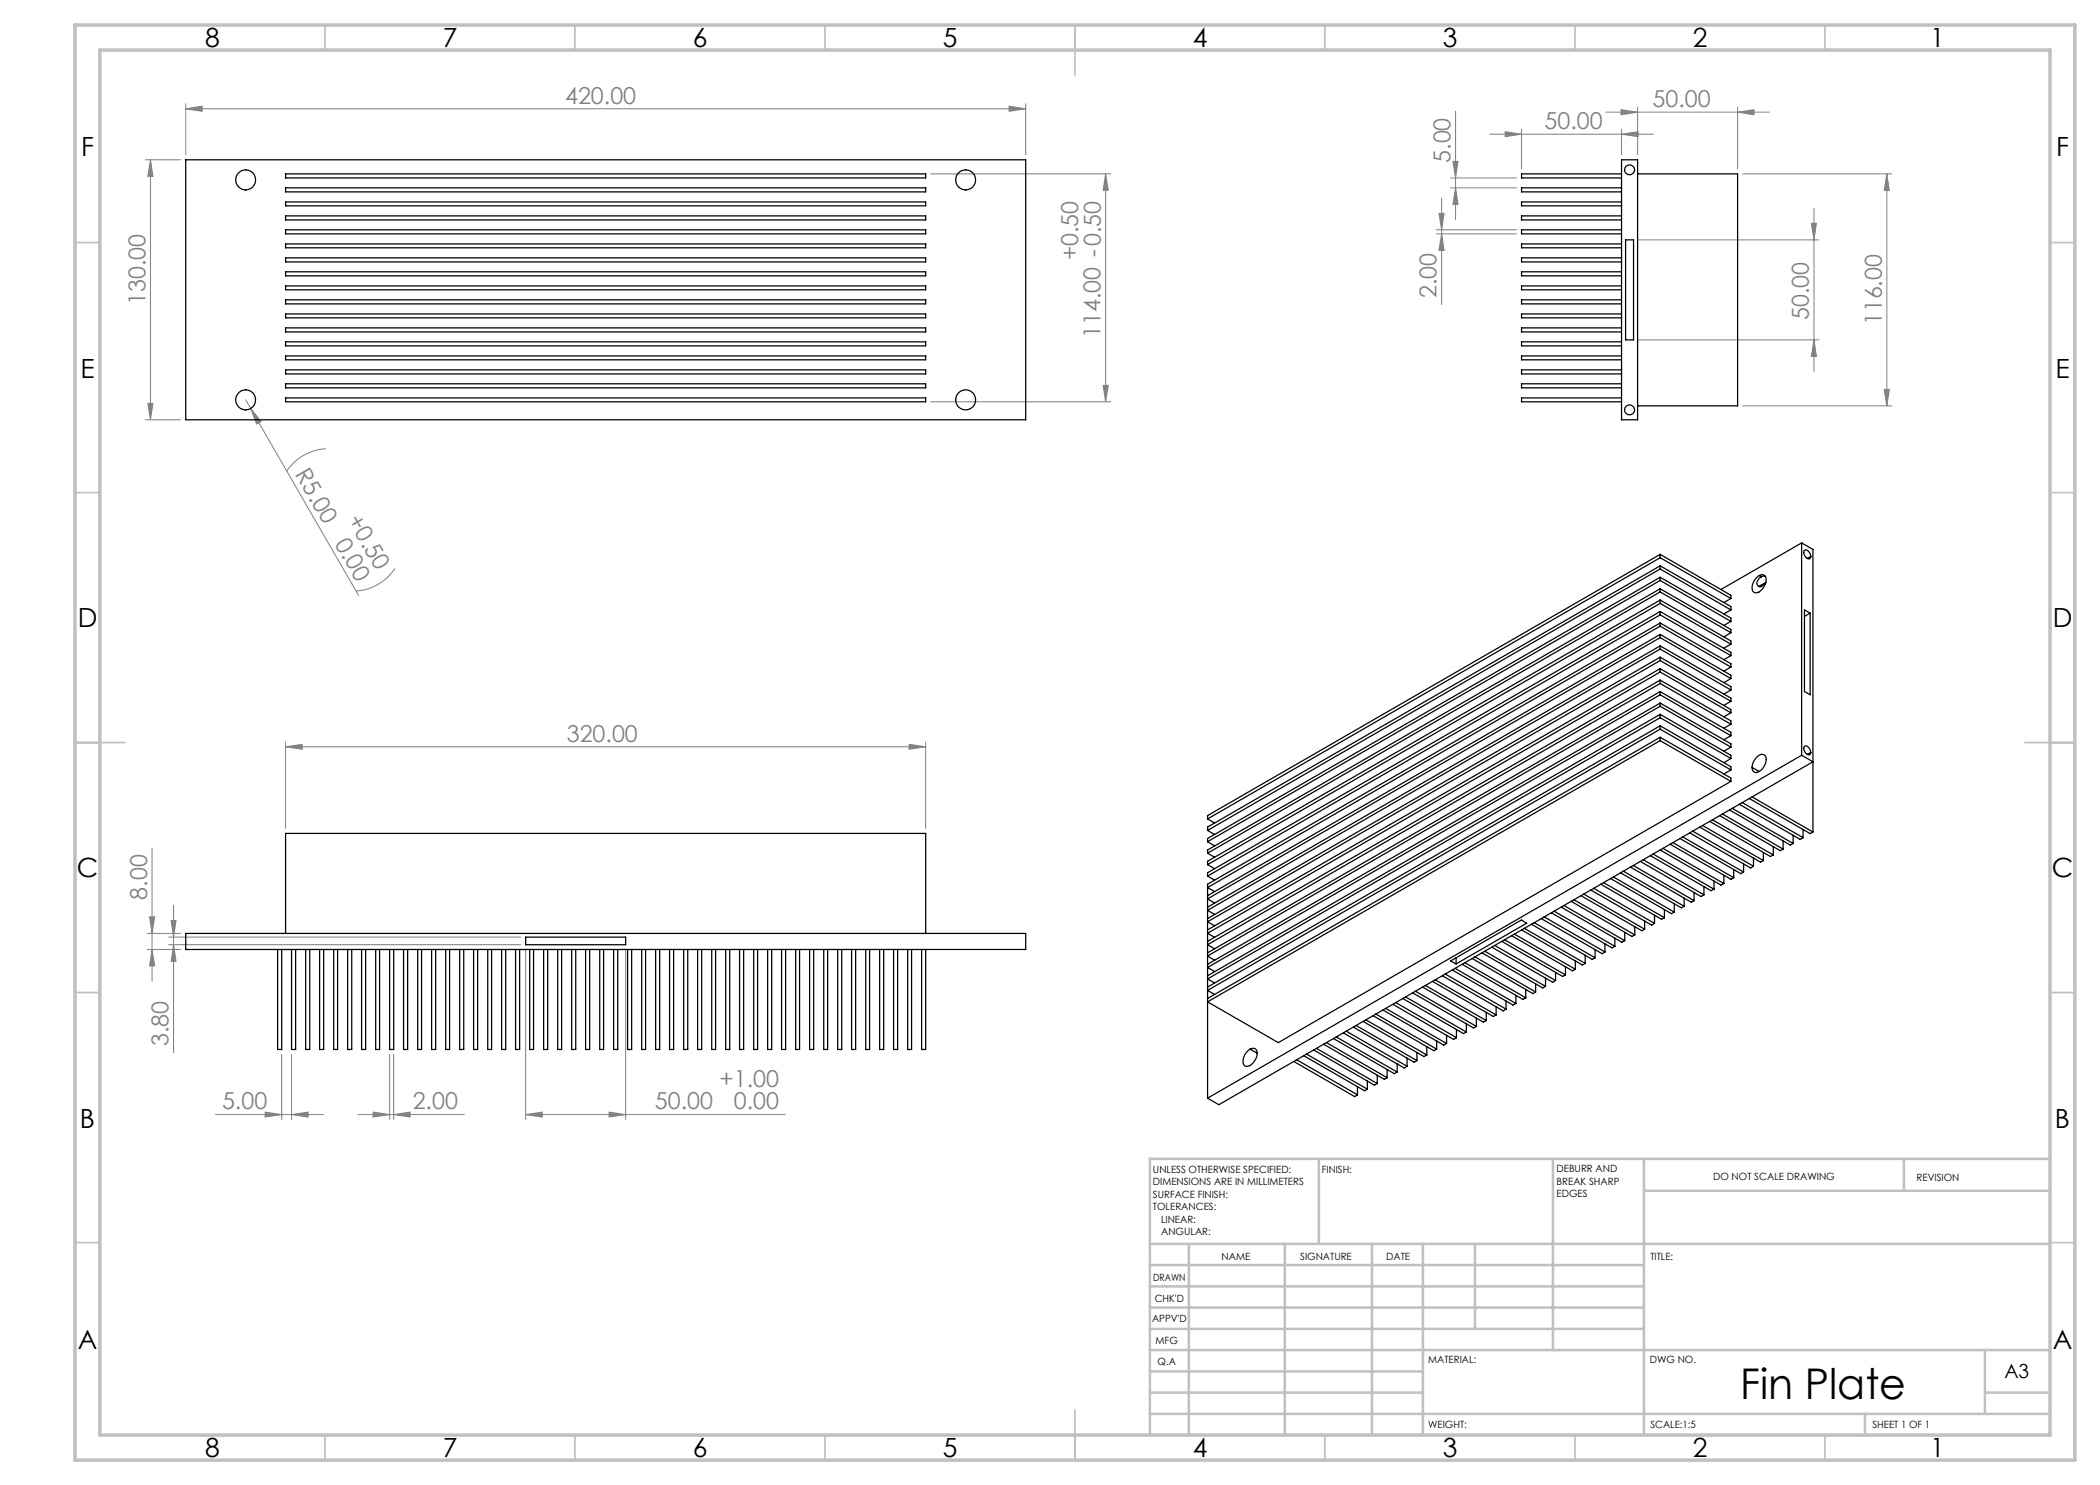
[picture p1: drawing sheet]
<svg xmlns="http://www.w3.org/2000/svg" width="420mm" height="297mm" viewBox="0 0 420 297" stroke-linecap="round" stroke-linejoin="round" font-family="sans-serif">
<g fill="none" stroke="#808080" stroke-width=".2">
<path d="M29.1 32h7M30.1 32v52M30.1 32l.5 3.3h-1zM37.1 21.8l3.3-.6v1.1zM37.1 20.7v10.3M37.1 21.8h168M186.1 34.8h36M201.8 21.2l3.3 .6-3.3 .5zM205.1 20.7v10.3M221.1 34.8v45.6M221.1 34.8l.6 3.3h-1.1zM288.3 39.6v21.3"/>
<path d="M290.1 35.6h13.2M290.1 37.6h13.2M290.6 32.3h1l-.5 3.3zM291.1 37.6l.5 3.3h-1zM291.1 22.3v21.6M298 26.8h32.7M301 26.3l3.3 .5-3.3 .5zM304.3 25.9v7.9M321.2 22.4h32.7M324.2 21.9l3.3 .5-3.3 .6zM324.3 26.8l3.3-.5v1zM324.3 25.9v5.1"/>
<path d="M327.5 21.4v9.6M347.5 22.4l3.3-.5v1.1zM347.5 21.4v12.4M348.5 34.8h29.9M377.4 34.8v46.4M377.4 34.8l.5 3.3h-1.1zM287.3 46.8h16M287.3 46h16M287.8 42.7h1l-.5 3.3zM288.3 46.8l.5 3.3h-1zM327.7 48h36.1M362.3 44.7h1l-.5 3.3z"/>
<path d="M362.8 41.6v32.7M49.1 80l1 1.7M220.6 77.1h1.1l-.6 3.3zM327.7 68h36.1M362.8 68l.5 3.3h-1zM376.8 77.9h1.1l-.5 3.3zM29.1 84h7M29.6 80.7h1l-.5 3.3zM50.1 81.7l2.1 2.6-.9 .5zM50.1 81.7l21.6 37.4M65.2 89.7a10.2 10.2 0 0 0-7.9 4.6M186.1 80.4h36"/>
<path d="M348.5 81.2h29.9M79 113.7a10.2 10.2 0 0 1-7.8 4.5M57.1 149.4l3.3-.5v1zM57.1 148.4v17.3M57.1 149.4h128M181.8 148.9l3.3 .5-3.3 .5zM185.1 148.4v17.3M30.4 169.6v26.6M29.4 186.7h6.7M29.4 189.9h6.7M29.9 183.4h1l-.5 3.3zM30.4 189.9l.5 3.3h-1z"/>
<path d="M33.7 187.4h70.4M33.7 188.9h70.4M34.2 184.1h1l-.5 3.3zM34.7 181.1v29.4M34.7 188.9l.5 3.4h-1zM105.1 189.9v34M125.1 189.9v34M56.3 210.9v13M58.3 210.9v13M77.9 210.9v13M78.7 210.9v13M43.1 222.9h21.6"/>
<path d="M53 222.4l3.3 .5-3.3 .5zM58.3 222.9l3.3-.5v1zM71.6 222.9h21.3M74.6 222.4l3.3 .5-3.3 .5zM78.7 222.9l3.3-.5v1zM105.1 222.9l3.3-.5v1zM105.1 222.9h52M121.8 222.4l3.3 .5-3.3 .5z"/>
</g>
<g fill="none" stroke="#c0c0c0" stroke-width=".35">
<path d="M65 5v5M115 5v5M165 5v5M215 5v10M265 5v5M315 5v5M365 5v5M15 48.5h5M410 48.5h5M15 98.5h5M410 98.5h5M15 148.5h10"/>
<path d="M405 148.5h10M15 198.5h5M410 198.5h5M15 248.5h5M410 248.5h5M65 287v5M115 287v5M165 287v5M215 282v10M265 287v5M315 287v5M365 287v5"/>
</g>
<g fill="none" stroke="#c0c0c0" stroke-width=".5">
<path d="M263.8 231.8v17M310.6 231.8v38.2M328.8 231.8v55.2M328.8 238.2h81.2M380.8 231.8v6.4M410 231.8h-180v55.2M230 248.8h180M230 257.3h98.8M230 253h98.8M237.8 248.8v38.2M257 248.8v38.2M274.4 248.8v38.2"/>
<path d="M284.6 248.8v38.2M295 248.8v17M230 265.8h98.8M230 261.5h98.8M230 278.5h54.6M230 274.3h54.6M230 270h180M397 278.5h13M397 270v12.8M230 282.8h180M373 282.8v4.2"/>
</g>
<path d="M15 5h400v287h-400zM20 10h390v277h-390z" fill="none" stroke="#c0c0c0" stroke-width=".7"/>
<g fill="#808080">
<path d="M50.1 81.7l2.1 2.6-.9 .5z"/>
<path d="M347.5 22.4l3.3-.5v1.1zM324.2 21.9l3.3 .5-3.3 .6zM324.3 26.8l3.3-.5v1zM301 26.3l3.3 .5-3.3 .5zM78.7 222.9l3.3-.5v1zM74.6 222.4l3.3 .5-3.3 .5z"/>
<path d="M37.1 21.8l3.3-.6v1.1zM201.8 21.2l3.3 .6-3.3 .5zM57.1 149.4l3.3-.5v1zM181.8 148.9l3.3 .5-3.3 .5zM53 222.4l3.3 .5-3.3 .5zM58.3 222.9l3.3-.5v1zM105.1 222.9l3.3-.5v1zM121.8 222.4l3.3 .5-3.3 .5z"/>
<path d="M29.6 80.7h1l-.5 3.3zM30.1 32l.5 3.3h-1zM288.3 46.8l.5 3.3h-1zM287.8 42.7h1l-.5 3.3z"/>
<path d="M221.1 34.8l.6 3.3h-1.1zM220.6 77.1h1.1l-.6 3.3zM377.4 34.8l.5 3.3h-1.1zM376.8 77.9h1.1l-.5 3.3zM290.6 32.3h1l-.5 3.3zM291.1 37.6l.5 3.3h-1zM362.3 44.7h1l-.5 3.3zM362.8 68l.5 3.3h-1zM29.9 183.4h1l-.5 3.3zM30.4 189.9l.5 3.3h-1zM34.2 184.1h1l-.5 3.3zM34.7 188.9l.5 3.4h-1z"/>
</g>
<g fill="none" stroke="#000" stroke-width=".25">
<path d="M37.1 32h168v52h-168zM57.1 34.8h128v.8h-128zM57.1 37.6h128v.8h-128zM324.3 34.8h-20v.8h20M324.3 37.6h-20v.8h20M324.3 32h3.2v52h-3.2zM327.5 34.8h20v46.4h-20M57.1 46h128v.8h-128zM57.1 40.4h128v.8h-128zM57.1 43.2h128v.8h-128zM57.1 48.8h128v.8h-128zM57.1 51.6h128v.8h-128z"/>
<path d="M57.1 54.4h128v.8h-128zM57.1 57.2h128v.8h-128zM57.1 60h128v.8h-128zM324.3 46h-20v.8h20M324.3 40.4h-20v.8h20M324.3 43.2h-20v.8h20M324.3 54.4h-20v.8h20M324.3 57.2h-20v.8h20M324.3 60h-20v.8h20M324.3 48.8h-20v.8h20M324.3 51.6h-20v.8h20M325.1 48h1.6v20h-1.6z"/>
<path d="M57.1 62.8h128v.8h-128zM57.1 65.6h128v.8h-128zM57.1 68.4h128v.8h-128zM57.1 71.2h128v.8h-128zM57.1 74h128v.8h-128zM57.1 76.8h128v.8h-128zM57.1 79.6h128v.8h-128zM324.3 79.6h-20v.8h20M324.3 62.8h-20v.8h20M324.3 74h-20v.8h20M324.3 68.4h-20v.8h20M324.3 65.6h-20v.8h20"/>
<path d="M324.3 71.2h-20v.8h20M324.3 76.8h-20v.8h20M332 110.9l14.2 8.2v.6M332 113.2l14.2 8.1v.7M332 115.5l14.2 8.1v.7M332 117.8l14.2 8.1v.6M332 110.9l-90.5 52.2v.7M332 113.2l-90.5 52.2v.7M332 115.5l-90.5 52.2v.6M332 117.8l-90.5 52.2v.6M332 110.9v.6M332 113.2v.6"/>
<path d="M332 115.5v.6M332 117.8v.6M332 118.4l-90.5 52.2M332 118.4l14.2 8.1M332 116.1l-90.5 52.2M332 116.1l14.2 8.2M332 113.8l-90.5 52.3M332 113.8l14.2 8.2M332 111.5l-90.5 52.3M332 111.5l14.2 8.2M346.2 119.7l-1.4 .8M351.1 115.7a1.49 1.49 0 0 1 1.7-.7 1.89 1.89 0 0 1-.3 2.8 1.28 1.28 0 0 1-1.9 .5 2.39 2.39 0 0 1 .5-2.6z"/>
<path d="M351.8 115.1l.4 .3M352.2 115.4a1.14 1.14 0 0 0-.5 1.9 .84 .84 0 0 0 1-.3l.4-.4M353 115.2l-.8 .2M353.2 116.5l-1.5 .8M360.3 108.6l2.3 1.3v56.5M360.3 108.6v42.5M360.3 108.6l-16.1 9.3M360.8 110.2l.2-.2a1.15 1.15 0 0 1 .9 1.8 1.21 1.21 0 0 1-1.1-1.6zM362.2 111.3l-.7 .4M332 120l14.2 8.2v.6M332 122.3l14.2 8.2v.6M332 124.6l14.2 8.1v.7"/>
<path d="M332 126.9l14.2 8.1v.7M332 129.2l14.2 8.1v.7M332 131.4l14.2 8.2v.7M332 133.7l14.2 8.2v.7M332 136l14.2 8.2v.6M332 138.3l14.2 8.2v.6M332 120l-90.5 52.3v.6M332 122.3l-90.5 52.3v.6M332 124.6l-90.5 52.2v42.8M332 120v.7M332 122.3v.7M332 124.6v.6"/>
<path d="M332 126.9v.6M332 129.2v.6M332 131.4v.7M332 133.7v.7M332 136v.7M332 138.3v.7M332 138.3l-90.5 52.3M332 139l-90.5 52.2 1.4 .8M332 139l14.2 8.1M332 136.7l-90.5 52.2 1.4 .9M332 136.7l14.2 8.1M332 136l-90.5 52.3"/>
<path d="M332 134.4l14.2 8.2M332 133.7l-90.5 52.3M332 134.4l-90.5 52.3 1.4 .8M332 132.1l-90.5 52.3 1.4 .8M332 132.1l14.2 8.2M332 131.4l-90.5 52.3M332 129.8l-90.5 52.3 1.4 .8M332 129.8l14.2 8.2M332 129.2l-90.5 52.2M332 126.9l-90.5 52.2M332 127.5l-90.5 52.3 1.4 .8M332 127.5l14.2 8.2"/>
<path d="M332 125.2l-90.5 52.3 1.4 .8M332 125.2l14.2 8.2M332 123l-90.5 52.2M332 123l14.2 8.1M332 120.7l14.2 8.1M332 120.7l-90.5 52.2M346.2 135.7l-1.4 .8M346.2 131.1l-1.4 .8M346.2 126.5l-1.4 .9M346.2 122l-1.4 .8M346.2 124.3l-1.4 .8M346.2 128.8l-1.4 .8"/>
<path d="M346.2 133.4l-1.4 .8M346.2 138l-1.4 .8M360.9 122l1.1 .6v16.4l-1.1-.7zM362 122.6l-1.1 .7M332 140.6l14.2 8.2v.6M332 142.9l14.2 8.2v.6M332 145.2l14.2 8.1v.7M332 147.5l14.2 8.1v.7M332 148.1l-90.5 52.3 14.2 8.1 90.5-52.2M332 148.1l14.2 8.2M332 140.6v.6M332 142.9v.6"/>
<path d="M332 145.2v.6M332 147.5v.6M332 147.5l-90.5 52.2M332 145.2l-90.5 52.2M332 145.8l-90.5 52.3 1.4 .8M332 145.8l14.2 8.2M332 143.5l-90.5 52.3 1.4 .8M332 143.5l14.2 8.2M332 142.9l-90.5 52.3M332 141.2l14.2 8.2M332 141.2l-90.5 52.3 1.4 .8M332 140.6l-90.5 52.3"/>
<path d="M346.2 154l-1.4 .8M346.2 149.4l-1.4 .8M346.2 144.8l-1.4 .9M346.2 140.3l-1.4 .8M346.2 142.6l-1.4 .8M346.2 147.1l-1.4 .9M346.2 151.7l-1.4 .8M349.8 159.7l12.2 7 .6-.3M350.4 159.4l12.2 7M350.4 153.5l1.4 .8M351.5 151.3a1 1 0 0 1 1.3-.3 1 1 0 0 1 .4 1.3 2.69 2.69 0 0 1-2.1 2.2 1.24 1.24 0 0 1-.5-1.9zM360.3 151.1l2.3 1.3-118.8 68.5-2.3-1.3"/>
<path d="M360.3 151.1l-118.8 68.5M360.8 149.4l.2-.2a1.15 1.15 0 0 1 .9 1.8 1.21 1.21 0 0 1-1.1-1.6zM362.2 150.5l-.7 .4M241.5 175.2l1.4 .8M241.5 172.9l1.4 .8M241.5 170.6l1.4 .8M241.5 168.3l1.4 .9M241.5 166.1l1.4 .8M241.5 163.8l1.4 .8M314.8 179.9l12.2 7.1M316.2 179.1l12.2 7.1 .5-.4M316.8 178.8l12.1 7"/>
<path d="M318.2 178l12.1 7 .6-.3M318.7 177.7l12.2 7M320.1 176.8l12.2 7.1 .6-.4M320.7 176.5l12.2 7M322.1 175.7l12.2 7 .6-.3M322.7 175.4l12.2 7M324.1 174.6l12.2 7 .5-.3M324.7 174.2l12.1 7.1M326.1 173.4l12.1 7 .6-.3M326.7 173.1l12.1 7M328.1 172.3l12.1 7 .6-.3M328.6 171.9l12.2 7.1"/>
<path d="M330.1 171.1l12.1 7 .6-.3M330.6 170.8l12.2 7M332 170l12.2 7 .6-.3M332.6 169.7l12.2 7M334 168.8l12.2 7.1 .5-.4M334.6 168.5l12.1 7M336 167.7l12.2 7 .5-.3M336.5 167.4l12.2 7M336.8 179.6v1.7M338 166.6l12.1 7 .6-.4M338.5 166.2l12.2 7M338.8 178.5v1.6"/>
<path d="M339.9 165.4l12.2 7 .6-.3M340.5 165.1l12.2 7M340.8 177.3v1.7M341.9 164.3l12.2 7 .5-.3M342.5 164l12.1 7M342.8 176.2v1.6M343.9 163.1l12.2 7 .5-.3M344.5 162.8l12.1 7M344.8 175v1.7M345.9 162l12.2 7 .5-.3M346.5 161.7l12.1 7M346.7 173.9v1.6"/>
<path d="M347.9 160.9l12.1 7 .6-.4M348.4 160.5l12.2 7M348.7 172.8v1.6M350.7 171.6v1.6M352.7 170.5v1.6M354.6 169.3v1.7M356.6 168.2v1.6M358.6 167v1.7M360.6 165.9v1.6M37.1 186.7h168v3.2h-168zM55.5 189.9v20h.8v-20M57.1 186.7v-20h128v20"/>
<path d="M58.3 189.9v20h.8v-20M61.1 189.9v20h.8v-20M63.9 189.9v20h.8v-20M66.7 189.9v20h.8v-20M69.5 189.9v20h.8v-20M72.3 189.9v20h.8v-20M75.1 189.9v20h.8v-20M77.9 189.9v20h.8v-20M80.7 189.9v20h.8v-20M83.5 189.9v20h.8v-20M86.3 189.9v20h.8v-20M89.1 189.9v20h.8v-20"/>
<path d="M91.9 189.9v20h.8v-20M94.7 189.9v20h.8v-20M97.5 189.9v20h.8v-20M100.3 189.9v20h.8v-20M103.1 189.9v20h.8v-20M105.1 187.4h20v1.5h-20zM105.9 189.9v20h.8v-20M108.7 189.9v20h.8v-20M111.5 189.9v20h.8v-20M114.3 189.9v20h.8v-20M117.1 189.9v20h.8v-20M119.9 189.9v20h.8v-20"/>
<path d="M122.7 189.9v20h.8v-20M125.5 189.9v20h.8v-20M128.3 189.9v20h.8v-20M131.1 189.9v20h.8v-20M133.9 189.9v20h.8v-20M136.7 189.9v20h.8v-20M139.5 189.9v20h.8v-20M142.3 189.9v20h.8v-20M145.1 189.9v20h.8v-20M147.9 189.9v20h.8v-20M150.7 189.9v20h.8v-20M153.5 189.9v20h.8v-20"/>
<path d="M156.3 189.9v20h.8v-20M159.1 189.9v20h.8v-20M161.9 189.9v20h.8v-20M164.7 189.9v20h.8v-20M167.5 189.9v20h.8v-20M170.3 189.9v20h.8v-20M173.1 189.9v20h.8v-20M175.9 189.9v20h.8v-20M178.7 189.9v20h.8v-20M181.5 189.9v20h.8v-20M184.3 189.9v20h.8v-20M280.6 199.7l12.1 7 .6-.3"/>
<path d="M281.1 199.4l12.2 7M282.5 198.6l12.2 7 .6-.3M283.1 198.3l12.2 7M284.5 197.4l12.2 7 .6-.3M285.1 197.1l12.2 7M286.5 196.3l12.2 7 .5-.3M287.1 196l12.1 7M288.5 195.2l12.1 7 .6-.4M289 194.8l12.2 7M290.1 192.2l14.2-8.2 1 .6-14.1 8.2zM290.4 194l12.2 7 .6-.3M291 193.7l12.2 7"/>
<path d="M291.2 191.6v1.2M292.4 192.9l12.2 7 .6-.3M293 192.5l12.2 7.1M294.4 191.7l12.2 7 .5-.3M295 191.4l12.1 7M296.4 190.6l12.1 7 .6-.3M297 190.2l12.1 7.1M298.4 189.4l12.2 7.1 .5-.4M298.9 189.1l12.2 7M300.4 188.3l12.1 7 .6-.3M300.9 188l12.2 7M302.3 187.1l12.2 7.1 .6-.4"/>
<path d="M302.9 186.8l12.2 7M303.2 199.1v1.6M304.3 186l12.2 7 .5-.3M304.9 185.7l12.1 7M305.2 197.9v1.7M306.3 184.9l12.2 7 .5-.3M306.8 184.5l12.2 7.1M307.1 196.8v1.6M308.3 183.7l12.1 7 .6-.3M308.8 183.4l12.2 7M309.1 195.6v1.7M310.3 182.6l12.1 7 .6-.3"/>
<path d="M310.8 182.2l12.2 7.1M311.1 194.5v1.6M312.2 181.4l12.2 7.1 .5-.4M312.8 181.1l12.1 7M313.1 193.4v1.6M314.2 180.3l12.2 7 .6-.3M315.1 192.2v1.6M317 191.1v1.6M319 189.9v1.7M321 188.8v1.6M323 187.6v1.7M324.9 186.5v1.6"/>
<path d="M327 185.3v1.7M328.9 184.2v1.6M330.9 183.1v1.6M332.9 181.9v1.6M334.9 180.8v1.6M249.6 210.1a1.01 1.01 0 0 1 1.4-.4 1.01 1.01 0 0 1 .4 1.4 2.32 2.32 0 0 1-2.4 2.1 2.28 2.28 0 0 1 .6-3.1zM250 209.8l1.4 .8M258.8 212.3l12.1 7 .6-.3M259.3 211.9l12.2 7.1M260.7 211.1l12.2 7.1 .6-.4M261.3 210.8l12.2 7M262.7 210l12.2 7 .5-.3"/>
<path d="M263.3 209.7l12.1 7M264.7 208.8l12.2 7.1 .5-.4M265.3 208.5l12.1 7M266.7 207.7l12.2 7 .5-.3M267.3 207.4l12.1 7M268.7 206.6l12.1 7 .6-.3M269.2 206.2l12.2 7.1M270.7 205.4l12.1 7 .6-.3M271.2 205.1l12.2 7M271.5 217.3v1.7M272.6 204.3l12.2 7 .6-.3M273.2 204l12.2 7"/>
<path d="M273.5 216.2v1.6M274.6 203.1l12.2 7 .5-.3M275.2 202.8l12.1 7M275.4 215v1.7M276.6 202l12.1 7 .6-.3M277.1 201.7l12.2 7M277.4 213.9v1.6M278.6 200.9l12.1 7 .6-.4M279.2 200.5l12.1 7M279.4 212.8v1.6M281.4 211.6v1.7M283.4 210.5v1.6"/>
<path d="M285.4 209.3v1.7M287.3 208.2v1.6M289.3 207v1.7M291.3 205.9v1.6M293.3 204.8v1.6M295.3 203.6v1.7M297.3 202.5v1.6M299.2 201.3v1.7M301.2 200.2v1.6"/>
<circle cx="49.1" cy="36" r="2.01"/>
<circle cx="193.1" cy="36" r="2.02"/>
<circle cx="325.9" cy="34" r="1"/>
<circle cx="49.1" cy="80" r="2"/>
<circle cx="193.1" cy="80" r="2"/>
<circle cx="325.9" cy="82" r="1"/>
</g>
<text font-size="8.5" x="348" y="279.7">Fin Plate</text>
<g font-size="5.3">
<text x="41" y="9.5">8</text>
<text x="88.5" y="9.5">7</text>
<text x="138.5" y="9.5">6</text>
<text x="188.5" y="9.5">5</text>
<text x="238.5" y="9.5">4</text>
<text x="288.5" y="9.5">3</text>
<text x="338.5" y="9.5">2</text>
<text x="386" y="9.5">1</text>
<text x="16.2" y="31.2">F</text>
<text x="411.2" y="31.2">F</text>
<text x="16.1" y="75.5">E</text>
<text x="411.1" y="75.5">E</text>
<text x="15.5" y="125.5">D</text>
<text x="410.5" y="125.5">D</text>
<text x="15.4" y="175.5">C</text>
<text x="410.4" y="175.5">C</text>
<text x="16" y="225.5">B</text>
<text x="411" y="225.5">B</text>
<text x="15.5" y="269.7">A</text>
<text x="410.5" y="269.7">A</text>
<text x="41" y="291.5">8</text>
<text x="88.5" y="291.5">7</text>
<text x="138.5" y="291.5">6</text>
<text x="188.5" y="291.5">5</text>
<text x="238.5" y="291.5">4</text>
<text x="288.5" y="291.5">3</text>
<text x="338.5" y="291.5">2</text>
<text x="386" y="291.5">1</text>
</g>
<g font-size="4.7" fill="#808080">
<text x="113" y="20.7">420.00</text>
<text x="330.5" y="21.4">50.00</text>
<text x="308.9" y="25.8">50.00</text>
<text x="290.1" y="32.6" transform="rotate(-90 290.1 32.6)">5.00</text>
<text x="215.6" y="52.1" transform="rotate(-90 215.6 52.1)">+0.50</text>
<text x="287.3" y="59.6" transform="rotate(-90 287.3 59.6)">2.00</text>
<text x="29.1" y="61" transform="rotate(-90 29.1 61)">130.00</text>
<text x="361.8" y="64" transform="rotate(-90 361.8 64)">50.00</text>
<text x="376.4" y="65.1" transform="rotate(-90 376.4 65.1)">116.00</text>
<text x="220.1" y="67.6" transform="rotate(-90 220.1 67.6)">114.00 -0.50</text>
<text x="58.9" y="94.8" transform="rotate(60 58.9 94.8)">R5.00</text>
<text x="69.4" y="104" transform="rotate(60 69.4 104)">+0.50</text>
<text x="66.9" y="108.7" transform="rotate(60 66.9 108.7)">0.00</text>
<text x="113.4" y="148.3">320.00</text>
<text x="29.4" y="179.9" transform="rotate(-90 29.4 179.9)">8.00</text>
<text x="33.7" y="209.2" transform="rotate(-90 33.7 209.2)">3.80</text>
<text x="44.4" y="221.9">5.00</text>
<text x="82.5" y="221.9">2.00</text>
<text x="131" y="221.8">50.00</text>
<text x="143.9" y="217.4">+1.00</text>
<text x="146.7" y="221.9">0.00</text>
</g>
<text font-size="3.9" x="400.9" y="275.5">A3</text>
<g font-size="2">
<text x="230.6" y="234.6">UNLESS OTHERWISE SPECIFIED:</text>
<text x="230.6" y="237.1">DIMENSIONS ARE IN MILLIMETERS</text>
<text x="230.6" y="239.6">SURFACE FINISH:</text>
<text x="264.4" y="234.6">FINISH:</text>
<text x="311.3" y="234.5">DEBURR AND</text>
<text x="311.3" y="237">BREAK SHARP</text>
<text x="311.3" y="239.5">EDGES</text>
<text x="342.6" y="236">DO NOT SCALE DRAWING</text>
<text x="383.3" y="236.2">REVISION</text>
<text x="230.6" y="242.1">TOLERANCES:</text>
<text x="232.2" y="244.6">LINEAR:</text>
<text x="232.2" y="247.1">ANGULAR:</text>
<text x="244.3" y="252">NAME</text>
<text x="260" y="251.9">SIGNATURE</text>
<text x="277.2" y="251.9">DATE</text>
<text x="330.1" y="251.9">TITLE:</text>
<text x="230.6" y="256.1">DRAWN</text>
<text x="230.9" y="260.3">CHK'D</text>
<text x="230.4" y="264.4">APPV'D</text>
<text x="231.1" y="268.8">MFG</text>
<text x="231.5" y="273">Q.A</text>
<text x="285.6" y="272.5">MATERIAL:</text>
<text x="330" y="272.5">DWG NO.</text>
<text x="285.6" y="285.5">WEIGHT:</text>
<text x="330.1" y="285.6">SCALE:1:5</text>
<text x="374.5" y="285.6">SHEET 1 OF 1</text>
</g>
</svg>
